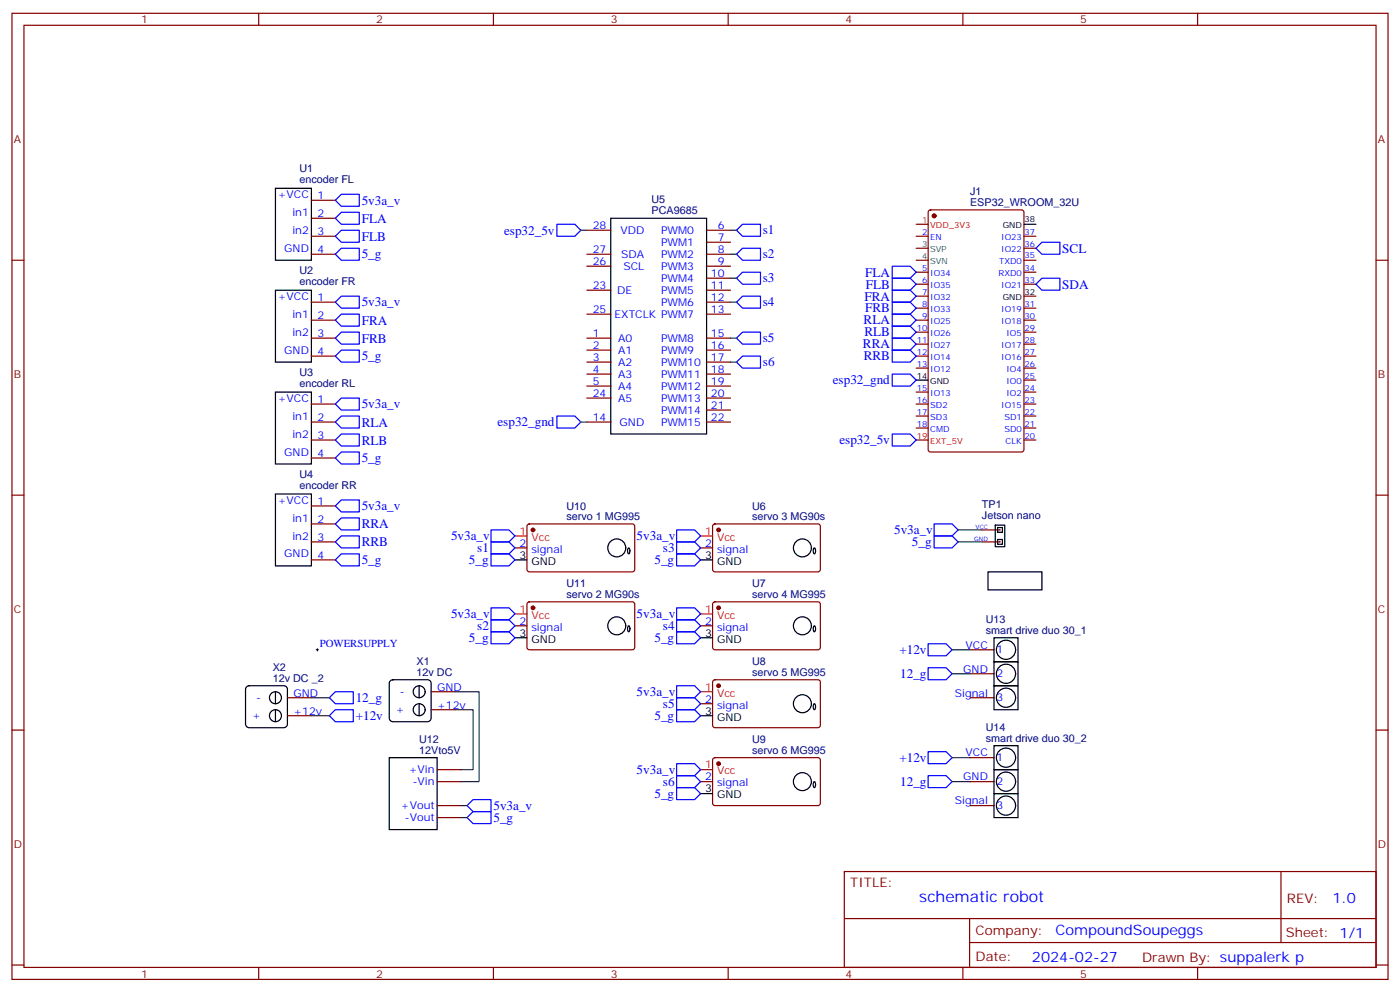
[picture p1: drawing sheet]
<svg xmlns="http://www.w3.org/2000/svg" width="412mm" height="292mm" viewBox="0 0 412 292" stroke-linecap="round" stroke-linejoin="round" font-family="sans-serif">
<g fill="none" stroke="#870000" stroke-width=".35">
<path d="M3.5 3.9h405.4v284.4h-405.4zM7.1 7.4h398.2v277.3h-398.2zM76.2 3.9v3.5M145.3 3.9v3.5M214.5 3.9v3.5M283.6 3.9v3.5M352.8 3.9v3.5M91.7 58.9h7.1M3.5 76.6h3.6M91.7 69.5h7.1M91.7 64.2h7.1M91.7 74.8h7.1"/>
<path d="M172.9 74.8h7M172.9 67.8h7M172.9 78.4h7M208.1 74.8h7.1M208.1 67.8h7.1M208.1 71.3h7.1M208.1 78.4h7.1M269.9 76.6h3.5M269.9 66h3.5M269.9 69.5h3.5M269.9 73.1h3.5M273.6 62l.5-.2h26.8l.7 .4v70.1l-.4 .7h-27.1l-.6-.4-.1-70.1z"/>
<path d="M301.6 76.6h3.6M301.6 69.5h3.6M301.6 73.1h3.6M405.3 76.6h3.6M91.7 94.2h7.1M91.7 88.9h7.1M91.7 99.5h7.1M172.9 99.5h7M172.9 85.4h7M172.9 92.5h7M208.1 88.9h7.1M208.1 99.5h7.1"/>
<path d="M208.1 81.9h7.1M208.1 85.4h7.1M208.1 92.5h7.1M269.9 80.1h3.5M269.9 83.6h3.5M269.9 87.2h3.5M269.9 90.7h3.5M269.9 94.2h3.5M269.9 97.8h3.5M301.6 80.1h3.6M301.6 83.6h3.6M301.6 87.2h3.6"/>
<path d="M301.6 90.7h3.6M301.6 94.2h3.6M301.6 97.8h3.6M91.7 104.8h7.1M91.7 118.9h7.1M172.9 103h7M172.9 106.6h7M172.9 110.1h7M172.9 113.6h7M172.9 117.2h7M208.1 103h7.1M208.1 106.6h7.1"/>
<path d="M208.1 110.1h7.1M208.1 113.6h7.1M208.1 117.2h7.1M269.9 101.3h3.5M269.9 104.8h3.5M269.9 108.3h3.5M269.9 115.4h3.5M269.9 118.9h3.5M301.6 101.3h3.6M301.6 104.8h3.6M301.6 108.3h3.6M301.6 115.4h3.6"/>
<path d="M301.6 118.9h3.6M301.6 111.9h3.6M91.7 129.5h7.1M91.7 124.2h7.1M91.7 134.8h7.1M172.9 124.2h7M208.1 124.2h7.1M208.1 120.7h7.1M269.9 122.4h3.5M269.9 126h3.5M269.9 129.5h3.5M301.6 122.4h3.6"/>
<path d="M301.6 126h3.6M301.6 129.5h3.6M3.5 145.7h3.6M91.7 148.9h7.1M91.7 154.2h7.1M91.7 159.5h7.1M155.5 154.4l.4-.2 30.6 .1 .5 .6-.1 13-.6 .4-30.6-.1-.5-.6v-12.7zM210.1 154.4l.5-.2 30.6 .1 .5 .6-.1 13-.7 .4-30.6-.1-.4-.6v-12.7zM289.3 159.5h5.3M289.3 156h5.3M405.3 145.7h3.6M91.7 164.8h7.1"/>
<path d="M151.7 161.3h3.5M155.5 177.3l.4-.2 30.6 .1 .5 .6-.1 13-.6 .4h-30.6l-.5-.7v-12.7zM206.4 161.3h3.5M210.1 177.3l.5-.2 30.6 .1 .5 .6-.1 13-.7 .4h-30.6l-.4-.7v-12.7zM151.7 184.2h3.5M206.4 184.2h3.5M285.8 191.2h7M285.8 198.3h7M3.5 214.9h3.6M84.7 210.6h7M84.7 205.4h7M127 208.9h7.1"/>
<path d="M127 203.6h7.1M206.4 207.1h3.5M210.1 200.3l.5-.2h30.6l.5 .7-.1 12.9-.7 .5-30.6-.1-.4-.6v-12.7zM285.8 205.4h7M405.3 214.9h3.6M128.8 230h7M128.8 226.5h7M128.8 237.1h7M206.4 230h3.5M210.1 223.2l.5-.2h30.6l.5 .7-.1 13-.7 .4-30.6-.1-.4-.6v-12.7zM285.8 230h7M285.8 237.1h7"/>
<path d="M285.8 223h7M128.8 240.6h7M248.7 256.5h156.6v28.2h-156.6zM377.3 256.5v20.9M248.7 270.4h156.5M285.6 277.4h119.6M285.6 270.4v14.1M3.5 284h3.6M76.2 284.7v3.6M145.3 284.7v3.6M214.5 284.7v3.6M283.6 284.7v3.6"/>
<path d="M352.8 284.7v3.6M405.3 284h3.6"/>
</g>
<g fill="none" stroke="#000" stroke-width=".35">
<path d="M81.1 55.4h10.6v21.2h-10.6zM179.9 64.2h28.2v63.5h-28.2zM301.6 66h3.6M81.1 85.4h10.6v21.2h-10.6zM81.1 115.4h10.6v21.2h-10.6zM269.9 111.9h3.5M81.1 145.4h10.6v21.1h-10.6zM293.2 154.6h2.8v6.3h-2.8zM293.9 155.3h1.4v1.4h-1.4zM293.9 158.8h1.4v1.4h-1.4zM294.6 156h.1M294.6 159.5h.1"/>
<path d="M151.7 164.8h3.5M185.1 161.3h.1a1.28 1.28 0 0 1 0 1.7l-.3-.9zM206.4 164.8h3.5M239.8 161.3h.1a1.28 1.28 0 0 1 0 1.7l-.4-.9zM291 168.3h15.9v5.3h-15.9zM151.7 187.7h3.5M185.1 184.3l.1-.1a1.28 1.28 0 0 1 0 1.7l-.3-.8zM206.4 187.7h3.5M239.8 184.3l.1-.1a1.28 1.28 0 0 1 0 1.7l-.4-.8zM292.8 187.7h7.1v7.1h-7.1zM292.8 194.8h7.1v7h-7.1zM72.6 202.3l.8-.5h10.2l.6 .2 .5 .9v10.2l-.3 .6-.8 .5h-10.2l-.6-.3-.5-.8v-10.2z"/>
<path d="M81.1 203.6v3.5M81.1 208.9v3.5M114.9 200.5l.8-.4h10.2l.7 .2 .4 .8v10.2l-.2 .7-.9 .4h-10.2l-.6-.2-.4-.9v-10.2zM123.5 201.8v3.6M123.5 207.1v3.5M206.4 210.6h3.5M239.8 207.2l.1-.1a1.28 1.28 0 0 1 0 1.8l-.4-.9zM292.8 201.8h7.1v7.1h-7.1zM292.8 219.5h7.1v7h-7.1zM114.7 223h14.1v21.2h-14.1zM206.4 233.6h3.5M239.8 230.1l.1-.1a1.28 1.28 0 0 1 0 1.8l-.4-.9z"/>
<path d="M292.8 226.5h7.1v7.1h-7.1zM292.8 233.6h7.1v7h-7.1z"/>
<circle cx="181.7" cy="161.3" r="2.65"/>
<circle cx="236.4" cy="161.3" r="2.65"/>
<circle cx="181.7" cy="184.2" r="2.65"/>
<circle cx="236.4" cy="184.2" r="2.65"/>
<circle cx="296.3" cy="198.3" r="2.82"/>
<circle cx="296.3" cy="191.2" r="2.82"/>
<circle cx="81.1" cy="210.6" r="1.76"/>
<circle cx="81.1" cy="205.4" r="1.76"/>
<circle cx="123.5" cy="203.6" r="1.76"/>
<circle cx="123.5" cy="208.9" r="1.76"/>
<circle cx="236.4" cy="207.1" r="2.65"/>
<circle cx="296.3" cy="205.4" r="2.82"/>
<circle cx="236.4" cy="230" r="2.65"/>
<circle cx="296.3" cy="237.1" r="2.82"/>
<circle cx="296.3" cy="223" r="2.82"/>
<circle cx="296.3" cy="230" r="2.82"/>
</g>
<g fill="#870000" stroke="#870000" stroke-width=".35">
<circle cx="275.2" cy="63.5" r=".53"/>
<circle cx="211.7" cy="156" r=".53"/>
<circle cx="211.7" cy="178.9" r=".53"/>
<circle cx="211.7" cy="201.8" r=".53"/>
<circle cx="211.7" cy="224.8" r=".53"/>
<circle cx="157" cy="156" r=".53"/>
<circle cx="157" cy="178.9" r=".53"/>
</g>
<g fill="none" stroke="#00f" stroke-width=".35">
<path d="M98.8 58.9l1.7-1.7h5.3v3.5h-5.3zM98.8 64.2l1.7-1.7h5.3v3.5h-5.3zM98.8 69.5l1.7-1.7h5.3v3.5h-5.3zM98.8 74.8l1.7-1.7h5.3v3.5h-5.3zM164 66h5.3l1.8 1.8-1.8 1.7h-5.3zM217 67.8l1.7-1.8h5.3v3.5h-5.3zM217 74.8l1.7-1.7h5.3v3.5h-5.3zM262.8 78.4h5.3l1.8 1.7-1.8 1.8h-5.3zM306.9 71.3h5.3v3.5h-5.3l-1.7-1.7zM98.8 99.5l1.7-1.7h5.3v3.5h-5.3zM98.8 94.2l1.7-1.7h5.3v3.5h-5.3zM100.5 87.2h5.3v3.5h-5.3l-1.7-1.8z"/>
<path d="M217 81.9l1.7-1.8h5.3v3.5h-5.3zM217 99.5l1.7-1.7h5.3v3.5h-5.3zM218.7 87.2h5.3v3.5h-5.3l-1.7-1.8zM262.8 81.9h5.3l1.8 1.7-1.8 1.8h-5.3zM262.8 85.4h5.3l1.8 1.8-1.8 1.7h-5.3zM262.8 88.9h5.3l1.8 1.8-1.8 1.8h-5.3zM262.8 92.5h5.3l1.8 1.7-1.8 1.8h-5.3zM262.8 96h5.3l1.8 1.8-1.8 1.7h-5.3zM262.8 99.5h5.3l1.8 1.8-1.8 1.7h-5.3zM305.2 83.6l1.7-1.7h5.3v3.5h-5.3zM98.8 118.9l1.7-1.7h5.3v3.5h-5.3zM100.5 103h5.3v3.6h-5.3l-1.7-1.8z"/>
<path d="M217 106.6l1.7-1.8h5.3v3.5h-5.3zM262.8 103h5.3l1.8 1.8-1.8 1.8h-5.3zM262.8 110.1h5.3l1.8 1.8-1.8 1.7h-5.3zM98.8 124.2l1.7-1.8h5.3v3.6h-5.3zM98.8 129.5l1.7-1.8h5.3v3.6h-5.3zM98.8 134.8l1.7-1.8h5.3v3.6h-5.3zM164 122.4h5.3l1.8 1.8-1.8 1.8h-5.3zM262.8 127.7h5.3l1.8 1.8-1.8 1.8h-5.3zM98.8 154.2l1.7-1.8h5.3v3.6h-5.3zM98.8 159.5l1.7-1.8h5.3v3.6h-5.3zM98.8 148.9l1.7-1.8h5.3v3.6h-5.3zM144.6 159.5h5.3l1.8 1.8-1.8 1.7h-5.3z"/>
<path d="M144.6 156h5.3l1.8 1.7-1.8 1.8h-5.3zM199.3 159.5h5.3l1.8 1.8-1.8 1.7h-5.3zM199.3 156h5.3l1.8 1.7-1.8 1.8h-5.3zM275.2 154.2h5.3l1.7 1.8-1.7 1.7h-5.3zM275.2 157.7h5.3l1.7 1.8-1.7 1.8h-5.3zM98.8 164.8l1.7-1.8h5.3v3.5h-5.3zM144.6 178.9h5.3l1.8 1.8-1.8 1.7h-5.3zM144.6 163h5.3l1.8 1.8-1.8 1.7h-5.3zM199.3 178.9h5.3l1.8 1.8-1.8 1.7h-5.3zM199.3 163h5.3l1.8 1.8-1.8 1.7h-5.3zM144.6 182.4h5.3l1.8 1.8-1.8 1.7h-5.3zM144.6 185.9h5.3l1.8 1.8-1.8 1.8h-5.3z"/>
<path d="M199.3 182.4h5.3l1.8 1.8-1.8 1.7h-5.3zM199.3 185.9h5.3l1.8 1.8-1.8 1.8h-5.3zM273.4 189.5h5.3l1.8 1.7-1.8 1.8h-5.3zM273.4 196.5h5.3l1.8 1.8-1.8 1.8h-5.3zM97 210.6l1.8-1.7h5.3v3.5h-5.3zM97 205.4l1.8-1.8h5.3v3.5h-5.3zM199.3 205.4h5.3l1.8 1.7-1.8 1.8h-5.3zM199.3 201.8h5.3l1.8 1.8-1.8 1.8h-5.3zM199.3 208.9h5.3l1.8 1.7-1.8 1.8h-5.3zM137.6 237.1l1.7-1.8h5.3v3.6h-5.3zM139.3 238.9h5.3v3.5h-5.3l-1.7-1.8zM199.3 228.3h5.3l1.8 1.7-1.8 1.8h-5.3z"/>
<path d="M199.3 224.8h5.3l1.8 1.7-1.8 1.8h-5.3zM199.3 231.8h5.3l1.8 1.8-1.8 1.7h-5.3zM273.4 221.2h5.3l1.8 1.8-1.8 1.8h-5.3zM273.4 228.3h5.3l1.8 1.7-1.8 1.8h-5.3z"/>
</g>
<path d="M151.7 157.7h3.5M206.4 157.7h3.5M151.7 180.7h3.5M206.4 180.7h3.5M206.4 203.6h3.5M206.4 226.5h3.5" fill="none" stroke="#f00" stroke-width=".35"/>
<g fill="none" stroke="#008700" stroke-width=".35">
<path d="M171.1 67.8h1.8M215.2 67.8h1.8M215.2 74.8h1.8M215.2 81.9h1.8M215.2 88.9h1.8M215.2 99.5h1.8M215.2 106.6h1.8M171.1 124.2h1.8M282.2 159.5h7.1M282.2 156h7.1M280.5 191.2h5.3M280.5 198.3h5.3"/>
<path d="M91.7 210.6h5.3M91.7 205.4h5.3M134.1 203.6h7v26.4h-5.3M134.1 208.9h5.2v17.6h-3.5M135.8 237.1h1.8M280.5 223h5.3M280.5 230h5.3M135.8 240.6h1.8"/>
</g>
<path d="M93.1 191.2h.7M93.5 190.9v.7" fill="none" stroke="#000" stroke-width=".29"/>
<text font-size="4.6" fill="#00f" x="270.8" y="265.5">schematic robot</text>
<g font-size="4.2" fill="#00f">
<text x="392.5" y="265.8">1.0</text>
<text x="310.9" y="275.3">CompoundSoupeggs</text>
<text x="304" y="283.1">2024-02-27</text>
</g>
<g font-size="3.9" fill="#00f">
<text x="106.5" y="65.6">FLA</text>
<text x="106.5" y="60.2">5v3a_v</text>
<text x="106.5" y="70.9">FLB</text>
<text x="148.5" y="69">esp32_5v</text>
<text x="224.7" y="69">s1</text>
<text x="106.5" y="76.1">5_g</text>
<text x="224.7" y="76.1">s2</text>
<text x="312.9" y="74.4">SCL</text>
<text x="224.7" y="83.1">s3</text>
<text x="254.8" y="81.4">FLA</text>
<text x="254.6" y="88.4">FRA</text>
<text x="255.1" y="84.9">FLB</text>
<text x="312.9" y="85">SDA</text>
<text x="106.5" y="95.5">FRA</text>
<text x="106.5" y="90.2">5v3a_v</text>
<text x="224.7" y="90.2">s4</text>
<text x="254.4" y="95.5">RLA</text>
<text x="254.9" y="92">FRB</text>
<text x="106.5" y="100.8">FRB</text>
<text x="224.7" y="100.8">s5</text>
<text x="254.6" y="99">RLB</text>
<text x="106.5" y="106.1">5_g</text>
<text x="224.7" y="107.8">s6</text>
<text x="254.2" y="102.6">RRA</text>
<text x="254.4" y="106.1">RRB</text>
<text x="245.3" y="113.1">esp32_gnd</text>
<text x="106.5" y="125.5">RLA</text>
<text x="106.5" y="120.2">5v3a_v</text>
<text x="146.5" y="125.5">esp32_gnd</text>
<text x="106.5" y="130.8">RLB</text>
<text x="247.3" y="130.8">esp32_5v</text>
<text x="106.5" y="136">5_g</text>
<text x="106.5" y="155.5">RRA</text>
<text x="106.5" y="150.2">5v3a_v</text>
<text x="106.5" y="160.8">RRB</text>
<text x="132.9" y="159">5v3a_v</text>
<text x="187.5" y="159">5v3a_v</text>
<text x="263.4" y="157.2">5v3a_v</text>
<text x="268.6" y="160.7">5_g</text>
<text x="106.5" y="166">5_g</text>
<text x="138.1" y="166">5_g</text>
<text x="140.6" y="162.5">s1</text>
<text x="192.8" y="166">5_g</text>
<text x="195.3" y="162.5">s3</text>
<text x="132.9" y="181.9">5v3a_v</text>
<text x="140.6" y="185.4">s2</text>
<text x="187.5" y="181.9">5v3a_v</text>
<text x="195.3" y="185.4">s4</text>
<text x="138.1" y="189">5_g</text>
<text x="192.8" y="189">5_g</text>
<text x="264.9" y="192.5">+12v</text>
<text x="265.2" y="199.6">12_g</text>
<text x="104.8" y="206.7">12_g</text>
<text x="187.5" y="204.8">5v3a_v</text>
<text x="195.3" y="208.4">s5</text>
<text x="104.8" y="212">+12v</text>
<text x="192.8" y="211.9">5_g</text>
<text x="187.5" y="227.8">5v3a_v</text>
<text x="264.9" y="224.2">+12v</text>
<text x="195.3" y="231.4">s6</text>
<text x="265.2" y="231.3">12_g</text>
<text x="145.3" y="238.3">5v3a_v</text>
<text x="192.8" y="234.8">5_g</text>
<text x="145.3" y="241.9">5_g</text>
</g>
<g font-size="3.9" fill="#800">
<text x="250.5" y="261.1">TITLE:</text>
<text x="379.1" y="265.8">REV:</text>
<text x="287.4" y="275.3">Company:</text>
<text x="378.7" y="275.9">Sheet: 1/1</text>
<text x="287.4" y="283">Date:</text>
<text x="336.4" y="283.1">Drawn By: suppalerk p</text>
</g>
<g font-size="3.2" fill="#800">
<text x="41.6" y="6.9">1</text>
<text x="110.8" y="6.9">2</text>
<text x="179.9" y="6.9">3</text>
<text x="249.1" y="6.9">4</text>
<text x="318.2" y="6.9">5</text>
<text x="4.1" y="42">A</text>
<text x="405.9" y="42">A</text>
<text x="4.1" y="111.2">B</text>
<text x="405.9" y="111.2">B</text>
<text x="4.1" y="180.3">C</text>
<text x="405.9" y="180.3">C</text>
<text x="4.1" y="249.4">D</text>
<text x="405.9" y="249.4">D</text>
<text x="41.6" y="287.7">1</text>
<text x="110.8" y="287.7">2</text>
<text x="179.9" y="287.7">3</text>
<text x="249.1" y="287.7">4</text>
<text x="318.2" y="287.7">5</text>
</g>
<g font-size="3.2" fill="#000080">
<text x="88.2" y="53.9">encoder FL</text>
<text x="88.2" y="50.7">U1</text>
<text x="191.9" y="59.9">U5</text>
<text x="285.8" y="57.5">J1</text>
<text x="191.9" y="63.1">PCA9685</text>
<text x="285.8" y="60.7">ESP32_WROOM_32U</text>
<text x="88.2" y="83.9">encoder FR</text>
<text x="88.2" y="80.7">U2</text>
<text x="88.2" y="113.9">encoder RL</text>
<text x="88.2" y="110.7">U3</text>
<text x="88.2" y="143.9">encoder RR</text>
<text x="88.2" y="140.7">U4</text>
<text x="166.9" y="150">U10</text>
<text x="221.6" y="150">U6</text>
<text x="289.3" y="149.5">TP1</text>
<text x="166.9" y="153.1">servo 1 MG995</text>
<text x="221.6" y="153.1">servo 3 MG90s</text>
<text x="289.3" y="152.7">Jetson nano</text>
<text x="166.9" y="172.9">U11</text>
<text x="221.6" y="172.9">U7</text>
<text x="166.9" y="176.1">servo 2 MG90s</text>
<text x="221.6" y="176.1">servo 4 MG995</text>
<text x="290.4" y="183.4">U13</text>
<text x="290.4" y="186.6">smart drive duo 30_1</text>
<text x="80.4" y="197.6">X2</text>
<text x="122.7" y="195.8">X1</text>
<text x="221.6" y="195.8">U8</text>
<text x="80.4" y="200.8">12v DC _2</text>
<text x="122.7" y="199">12v DC</text>
<text x="221.6" y="199">servo 5 MG995</text>
<text x="290.4" y="215.2">U14</text>
<text x="123.5" y="221.9">12Vto5V</text>
<text x="123.5" y="218.7">U12</text>
<text x="221.6" y="221.9">servo 6 MG995</text>
<text x="221.6" y="218.8">U9</text>
<text x="290.4" y="218.3">smart drive duo 30_2</text>
</g>
<g font-size="3.2" fill="#00f">
<text x="81.8" y="58.2">+VCC</text>
<text x="93.5" y="58.6">1</text>
<text x="86.1" y="63.5">in1</text>
<text x="93.5" y="63.9">2</text>
<text x="86.1" y="68.8">in2</text>
<text x="93.5" y="69.2">3</text>
<text x="174.6" y="67.4">28</text>
<text x="182.7" y="68.8">VDD</text>
<text x="194.7" y="68.8">PWM0</text>
<text x="211.4" y="67.4">6</text>
<text x="211.4" y="70.9">7</text>
<text x="83.7" y="74.1">GND</text>
<text x="93.5" y="74.5">4</text>
<text x="174.6" y="78">26</text>
<text x="174.6" y="74.5">27</text>
<text x="183" y="75.9">SDA</text>
<text x="194.7" y="72.4">PWM1</text>
<text x="194.7" y="75.9">PWM2</text>
<text x="211.4" y="74.5">8</text>
<text x="211.4" y="78">9</text>
<text x="183.6" y="79.4">SCL</text>
<text x="194.7" y="79.4">PWM3</text>
<text x="194.7" y="82.9">PWM4</text>
<text x="209.4" y="81.5">10</text>
<text x="81.8" y="88.2">+VCC</text>
<text x="93.5" y="88.6">1</text>
<text x="174.6" y="85.1">23</text>
<text x="181.8" y="86.5">DE</text>
<text x="194.7" y="86.5">PWM5</text>
<text x="194.7" y="90">PWM6</text>
<text x="209.4" y="85.1">11</text>
<text x="209.4" y="88.6">12</text>
<text x="86.1" y="93.5">in1</text>
<text x="93.5" y="93.9">2</text>
<text x="174.6" y="92.1">25</text>
<text x="181" y="93.5">EXTCLK PWM7</text>
<text x="209.4" y="92.1">13</text>
<text x="86.1" y="98.8">in2</text>
<text x="93.5" y="99.2">3</text>
<text x="174.6" y="99.2">1</text>
<text x="182.1" y="100.6">A0</text>
<text x="194.7" y="100.6">PWM8</text>
<text x="209.4" y="99.2">15</text>
<text x="83.7" y="104.1">GND</text>
<text x="93.5" y="104.5">4</text>
<text x="174.6" y="102.7">2</text>
<text x="174.6" y="106.2">3</text>
<text x="182.1" y="104.1">A1</text>
<text x="182.1" y="107.6">A2</text>
<text x="194.7" y="104.1">PWM9</text>
<text x="194.7" y="107.6">PWM10</text>
<text x="209.4" y="102.7">16</text>
<text x="209.4" y="106.2">17</text>
<text x="174.6" y="109.7">4</text>
<text x="174.6" y="113.3">5</text>
<text x="182.1" y="111.2">A3</text>
<text x="194.7" y="111.2">PWM11</text>
<text x="209.4" y="109.7">18</text>
<text x="209.4" y="113.3">19</text>
<text x="81.8" y="118.2">+VCC</text>
<text x="93.5" y="118.6">1</text>
<text x="174.6" y="116.8">24</text>
<text x="182.1" y="114.7">A4</text>
<text x="182.1" y="118.2">A5</text>
<text x="194.7" y="114.7">PWM12</text>
<text x="194.7" y="118.2">PWM13</text>
<text x="209.4" y="116.8">20</text>
<text x="86.1" y="123.5">in1</text>
<text x="93.5" y="123.9">2</text>
<text x="174.6" y="123.9">14</text>
<text x="182.5" y="125.3">GND</text>
<text x="194.7" y="121.7">PWM14</text>
<text x="194.7" y="125.3">PWM15</text>
<text x="209.4" y="120.3">21</text>
<text x="209.4" y="123.9">22</text>
<text x="86.1" y="128.8">in2</text>
<text x="93.5" y="129.2">3</text>
<text x="83.7" y="134.1">GND</text>
<text x="93.5" y="134.4">4</text>
<text x="81.8" y="148.2">+VCC</text>
<text x="93.5" y="148.6">1</text>
<text x="86.1" y="153.5">in1</text>
<text x="93.5" y="153.8">2</text>
<text x="86.1" y="158.8">in2</text>
<text x="93.5" y="159.1">3</text>
<text x="153" y="160.9">2</text>
<text x="207.7" y="160.9">2</text>
<text x="83.7" y="164.1">GND</text>
<text x="93.5" y="164.4">4</text>
<text x="156.5" y="162.7">signal</text>
<text x="211.2" y="162.7">signal</text>
<text x="153" y="183.8">2</text>
<text x="156.5" y="185.6">signal</text>
<text x="207.7" y="183.8">2</text>
<text x="211.2" y="185.6">signal</text>
<text x="94.2" y="190.4">POWERSUPPLY</text>
<text x="284.4" y="190.9">VCC</text>
<text x="283.8" y="197.9">GND</text>
<text x="293.5" y="192.3">1</text>
<text x="128.8" y="203.2">GND</text>
<text x="293.5" y="199.4">2</text>
<text x="75.5" y="206.4">-</text>
<text x="86.4" y="205">GND</text>
<text x="116.6" y="209.9">+</text>
<text x="117.8" y="204.6">-</text>
<text x="128.8" y="208.5">+12v</text>
<text x="207.7" y="206.8">2</text>
<text x="211.2" y="208.5">signal</text>
<text x="281.2" y="205">Signal</text>
<text x="293.5" y="206.4">3</text>
<text x="74.3" y="211.7">+</text>
<text x="86.4" y="210.3">+12v</text>
<text x="120.4" y="227.6">+Vin</text>
<text x="284.4" y="222.6">VCC</text>
<text x="293.5" y="224">1</text>
<text x="121.6" y="231.1">-Vin</text>
<text x="207.7" y="229.7">2</text>
<text x="211.2" y="231.5">signal</text>
<text x="283.8" y="229.7">GND</text>
<text x="293.5" y="231.1">2</text>
<text x="118.1" y="238.2">+Vout</text>
<text x="281.2" y="236.7">Signal</text>
<text x="293.5" y="238.2">3</text>
<text x="119.3" y="241.7">-Vout</text>
</g>
<g font-size="3.2" fill="#f00">
<text x="153" y="157.4">1</text>
<text x="156.5" y="159.1">Vcc</text>
<text x="207.7" y="157.4">1</text>
<text x="211.2" y="159.1">Vcc</text>
<text x="153" y="180.3">1</text>
<text x="156.5" y="182.1">Vcc</text>
<text x="207.7" y="180.3">1</text>
<text x="211.2" y="182.1">Vcc</text>
<text x="207.7" y="203.2">1</text>
<text x="211.2" y="205">Vcc</text>
<text x="207.7" y="226.2">1</text>
<text x="211.2" y="227.9">Vcc</text>
</g>
<g font-size="3.2">
<text x="153" y="164.4">3</text>
<text x="156.5" y="166.2">GND</text>
<text x="207.7" y="164.4">3</text>
<text x="211.2" y="166.2">GND</text>
<text x="153" y="187.4">3</text>
<text x="156.5" y="189.1">GND</text>
<text x="207.7" y="187.4">3</text>
<text x="211.2" y="189.1">GND</text>
<text x="207.7" y="210.3">3</text>
<text x="211.2" y="212.1">GND</text>
<text x="207.7" y="233.2">3</text>
<text x="211.2" y="235">GND</text>
</g>
<g font-size="2.5" fill="#f00">
<text x="271.7" y="65.7">1</text>
<text x="274" y="67.1">VDD_3V3</text>
<text x="270.1" y="129.2">19</text>
<text x="274" y="130.6">EXT_5V</text>
</g>
<g font-size="2.5">
<text x="301.8" y="65.3">38</text>
<text x="295.4" y="67.1">GND</text>
<text x="295.4" y="88.2">GND</text>
<text x="301.8" y="86.8">32</text>
<text x="270.1" y="111.5">14</text>
<text x="274" y="112.9">GND</text>
</g>
<g font-size="2.5" fill="#00f">
<text x="271.7" y="69.2">2</text>
<text x="274" y="70.6">EN</text>
<text x="294.9" y="70.6">IO23</text>
<text x="301.8" y="69.2">37</text>
<text x="294.3" y="77.6">TXD0</text>
<text x="294.9" y="74.1">IO22</text>
<text x="301.8" y="72.7">36</text>
<text x="301.8" y="75.9">35</text>
<text x="271.7" y="79.8">5</text>
<text x="271.7" y="83.3">6</text>
<text x="274" y="81.2">IO34</text>
<text x="294.1" y="81.2">RXD0</text>
<text x="301.8" y="79.8">34</text>
<text x="301.8" y="83.3">33</text>
<text x="271.7" y="86.8">7</text>
<text x="274" y="84.7">IO35</text>
<text x="274" y="88.2">IO32</text>
<text x="294.9" y="84.7">IO21</text>
<text x="271.7" y="90.3">8</text>
<text x="271.7" y="93.9">9</text>
<text x="274" y="91.8">IO33</text>
<text x="274" y="95.3">IO25</text>
<text x="294.9" y="91.8">IO19</text>
<text x="294.9" y="95.3">IO18</text>
<text x="301.8" y="90.3">31</text>
<text x="301.8" y="93.9">30</text>
<text x="270.1" y="97.4">10</text>
<text x="270.1" y="100.9">11</text>
<text x="274" y="98.8">IO26</text>
<text x="296.5" y="98.8">IO5</text>
<text x="301.8" y="97.4">29</text>
<text x="301.8" y="100.9">28</text>
<text x="270.1" y="104.5">12</text>
<text x="270.1" y="108">13</text>
<text x="274" y="102.3">IO27</text>
<text x="274" y="105.9">IO14</text>
<text x="294.9" y="102.3">IO17</text>
<text x="294.9" y="105.9">IO16</text>
<text x="301.8" y="104.5">27</text>
<text x="301.8" y="108">26</text>
<text x="274" y="109.4">IO12</text>
<text x="296.5" y="109.4">IO4</text>
<text x="296.5" y="112.9">IO0</text>
<text x="301.8" y="111.5">25</text>
<text x="270.1" y="115">15</text>
<text x="270.1" y="118.6">16</text>
<text x="274" y="116.5">IO13</text>
<text x="274" y="120">SD2</text>
<text x="294.9" y="120">IO15</text>
<text x="296.5" y="116.5">IO2</text>
<text x="301.8" y="115">24</text>
<text x="301.8" y="118.6">23</text>
<text x="270.1" y="122.1">17</text>
<text x="270.1" y="125.6">18</text>
<text x="274" y="123.5">SD3</text>
<text x="295.9" y="123.5">SD1</text>
<text x="301.8" y="122.1">22</text>
<text x="301.8" y="125.6">21</text>
<text x="274" y="127">CMD</text>
<text x="295.9" y="127">SD0</text>
<text x="296.2" y="130.6">CLK</text>
<text x="301.8" y="129.2">20</text>
</g>
<g font-size="2.5" fill="#090">
<text x="271.7" y="72.7">3</text>
<text x="271.7" y="76.2">4</text>
<text x="274" y="74.1">SVP</text>
<text x="274" y="77.6">SVN</text>
</g>
<g font-size="1.8" fill="#00f">
<text x="287.4" y="155.6">VCC</text>
<text x="287" y="159.1">GND</text>
</g>
</svg>
